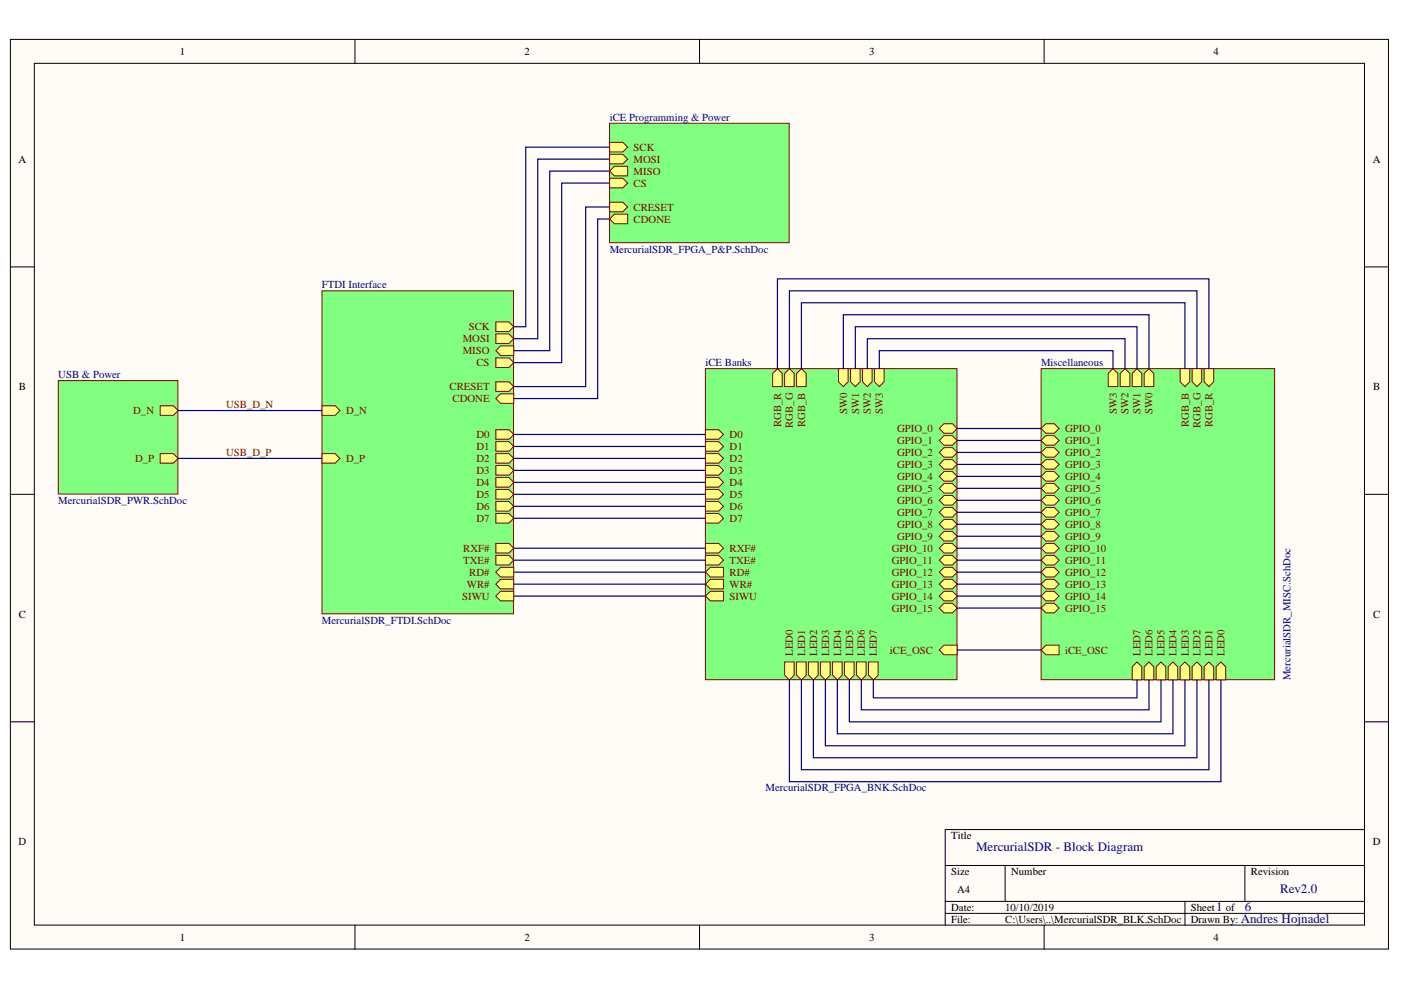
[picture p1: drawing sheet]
<svg xmlns="http://www.w3.org/2000/svg" width="297mm" height="210mm" viewBox="0 0 297 210" stroke-linecap="round" stroke-linejoin="round" font-family="sans-serif">
<g fill="#fffcf8" stroke="#000" stroke-width=".21">
<path d="M2.2 8.4h292.2v192.8h-292.2z"/>
<path d="M7.3 13.4h282v182.7h-282z"/>
</g>
<g fill="none" stroke="#000" stroke-width=".21">
<path d="M75.3 8.4v5M148.3 8.4v5M221.4 8.4v5M2.2 56.6h5.1M289.3 56.6h5.1M2.2 104.8h5.1M289.3 104.8h5.1M2.2 153h5.1M289.3 153h5.1M289.3 175.9h-88.9v20.3M75.3 196.2v5.1M148.3 196.2v5.1"/>
<path d="M200.4 183.5h88.9M200.4 191.1h88.9M200.4 193.7h88.9M213.1 183.5v7.6M221.4 196.2v5.1M251.2 191.1v5.1M263.9 183.5v7.6"/>
</g>
<path d="M108.9 92.1h40.7M108.9 94.7h40.7" fill="none" stroke="#000080" stroke-width=".25"/>
<path d="M220.7 78.2h49.5v65.9h-49.5z" fill="#80ff80" stroke="#800000" stroke-width=".21"/>
<path d="M242.6 79.2l1-1 1 1v2.8h-2z" fill-rule="evenodd" fill="#ffff80"/>
<path d="M242.6 79.2l1-1 1 1v2.8h-2z" fill="none" stroke="#800000" stroke-width=".21"/>
<path d="M240.1 79.2l1-1 1 1v2.8h-2z" fill-rule="evenodd" fill="#ffff80"/>
<path d="M240.1 79.2l1-1 1 1v2.8h-2z" fill="none" stroke="#800000" stroke-width=".21"/>
<path d="M237.5 79.2l1-1 1 1v2.8h-2z" fill-rule="evenodd" fill="#ffff80"/>
<path d="M237.5 79.2l1-1 1 1v2.8h-2z" fill="none" stroke="#800000" stroke-width=".21"/>
<path d="M235 79.2l1-1 1 1v2.8h-2z" fill-rule="evenodd" fill="#ffff80"/>
<path d="M235 79.2l1-1 1 1v2.8h-2z" fill="none" stroke="#800000" stroke-width=".21"/>
<path d="M255.3 78.2h2v2.8l-1 1-1-1z" fill-rule="evenodd" fill="#ffff80"/>
<path d="M255.3 78.2h2v2.8l-1 1-1-1z" fill="none" stroke="#800000" stroke-width=".21"/>
<path d="M252.8 78.2h2v2.8l-1 1-1-1z" fill-rule="evenodd" fill="#ffff80"/>
<path d="M252.8 78.2h2v2.8l-1 1-1-1z" fill="none" stroke="#800000" stroke-width=".21"/>
<path d="M250.2 78.2h2v2.8l-1 1-1-1z" fill-rule="evenodd" fill="#ffff80"/>
<path d="M250.2 78.2h2v2.8l-1 1-1-1z" fill="none" stroke="#800000" stroke-width=".21"/>
<path d="M257.8 141.4l1.1-1.1 1 1.1v2.8h-2.1z" fill-rule="evenodd" fill="#ffff80"/>
<path d="M257.8 141.4l1.1-1.1 1 1.1v2.8h-2.1z" fill="none" stroke="#800000" stroke-width=".21"/>
<path d="M255.3 141.4l1-1.1 1 1.1v2.8h-2z" fill-rule="evenodd" fill="#ffff80"/>
<path d="M255.3 141.4l1-1.1 1 1.1v2.8h-2z" fill="none" stroke="#800000" stroke-width=".21"/>
<path d="M252.8 141.4l1-1.1 1 1.1v2.8h-2z" fill-rule="evenodd" fill="#ffff80"/>
<path d="M252.8 141.4l1-1.1 1 1.1v2.8h-2z" fill="none" stroke="#800000" stroke-width=".21"/>
<path d="M250.2 141.4l1-1.1 1 1.1v2.8h-2z" fill-rule="evenodd" fill="#ffff80"/>
<path d="M250.2 141.4l1-1.1 1 1.1v2.8h-2z" fill="none" stroke="#800000" stroke-width=".21"/>
<path d="M247.7 141.4l1-1.1 1 1.1v2.8h-2z" fill-rule="evenodd" fill="#ffff80"/>
<path d="M247.7 141.4l1-1.1 1 1.1v2.8h-2z" fill="none" stroke="#800000" stroke-width=".21"/>
<path d="M245.1 141.4l1-1.1 1.1 1.1v2.8h-2.1z" fill-rule="evenodd" fill="#ffff80"/>
<path d="M245.1 141.4l1-1.1 1.1 1.1v2.8h-2.1z" fill="none" stroke="#800000" stroke-width=".21"/>
<path d="M242.6 141.4l1-1.1 1 1.1v2.8h-2z" fill-rule="evenodd" fill="#ffff80"/>
<path d="M242.6 141.4l1-1.1 1 1.1v2.8h-2z" fill="none" stroke="#800000" stroke-width=".21"/>
<path d="M240.1 141.4l1-1.1 1 1.1v2.8h-2z" fill-rule="evenodd" fill="#ffff80"/>
<path d="M240.1 141.4l1-1.1 1 1.1v2.8h-2z" fill="none" stroke="#800000" stroke-width=".21"/>
<path d="M220.7 90.9l1.1-1.1h1.7l1 1.1-1 1h-1.7z" fill-rule="evenodd" fill="#ffff80"/>
<path d="M220.7 90.9l1.1-1.1h1.7l1 1.1-1 1h-1.7z" fill="none" stroke="#800000" stroke-width=".21"/>
<path d="M220.7 93.4l1.1-1h1.7l1 1-1 1h-1.7z" fill-rule="evenodd" fill="#ffff80"/>
<path d="M220.7 93.4l1.1-1h1.7l1 1-1 1h-1.7z" fill="none" stroke="#800000" stroke-width=".21"/>
<path d="M220.7 95.9l1.1-1h1.7l1 1-1 1h-1.7z" fill-rule="evenodd" fill="#ffff80"/>
<path d="M220.7 95.9l1.1-1h1.7l1 1-1 1h-1.7z" fill="none" stroke="#800000" stroke-width=".21"/>
<path d="M220.7 98.5l1.1-1h1.7l1 1-1 1h-1.7z" fill-rule="evenodd" fill="#ffff80"/>
<path d="M220.7 98.5l1.1-1h1.7l1 1-1 1h-1.7z" fill="none" stroke="#800000" stroke-width=".21"/>
<path d="M220.7 101l1.1-1h1.7l1 1-1 1h-1.7z" fill-rule="evenodd" fill="#ffff80"/>
<path d="M220.7 101l1.1-1h1.7l1 1-1 1h-1.7z" fill="none" stroke="#800000" stroke-width=".21"/>
<path d="M220.7 103.5l1.1-1h1.7l1 1-1 1.1h-1.7z" fill-rule="evenodd" fill="#ffff80"/>
<path d="M220.7 103.5l1.1-1h1.7l1 1-1 1.1h-1.7z" fill="none" stroke="#800000" stroke-width=".21"/>
<path d="M220.7 106.1l1.1-1h1.7l1 1-1 1h-1.7z" fill-rule="evenodd" fill="#ffff80"/>
<path d="M220.7 106.1l1.1-1h1.7l1 1-1 1h-1.7z" fill="none" stroke="#800000" stroke-width=".21"/>
<path d="M220.7 108.6l1.1-1h1.7l1 1-1 1h-1.7z" fill-rule="evenodd" fill="#ffff80"/>
<path d="M220.7 108.6l1.1-1h1.7l1 1-1 1h-1.7z" fill="none" stroke="#800000" stroke-width=".21"/>
<path d="M220.7 111.2l1.1-1.1h1.7l1 1.1-1 1h-1.7z" fill-rule="evenodd" fill="#ffff80"/>
<path d="M220.7 111.2l1.1-1.1h1.7l1 1.1-1 1h-1.7z" fill="none" stroke="#800000" stroke-width=".21"/>
<path d="M220.7 113.7l1.1-1h1.7l1 1-1 1h-1.7z" fill-rule="evenodd" fill="#ffff80"/>
<path d="M220.7 113.7l1.1-1h1.7l1 1-1 1h-1.7z" fill="none" stroke="#800000" stroke-width=".21"/>
<path d="M220.7 116.2l1.1-1h1.7l1 1-1 1.1h-1.7z" fill-rule="evenodd" fill="#ffff80"/>
<path d="M220.7 116.2l1.1-1h1.7l1 1-1 1.1h-1.7z" fill="none" stroke="#800000" stroke-width=".21"/>
<path d="M220.7 118.8l1.1-1h1.7l1 1-1 1h-1.7z" fill-rule="evenodd" fill="#ffff80"/>
<path d="M220.7 118.8l1.1-1h1.7l1 1-1 1h-1.7z" fill="none" stroke="#800000" stroke-width=".21"/>
<path d="M220.7 121.3l1.1-1h1.7l1 1-1 1h-1.7z" fill-rule="evenodd" fill="#ffff80"/>
<path d="M220.7 121.3l1.1-1h1.7l1 1-1 1h-1.7z" fill="none" stroke="#800000" stroke-width=".21"/>
<path d="M220.7 123.9l1.1-1.1h1.7l1 1.1-1 1h-1.7z" fill-rule="evenodd" fill="#ffff80"/>
<path d="M220.7 123.9l1.1-1.1h1.7l1 1.1-1 1h-1.7z" fill="none" stroke="#800000" stroke-width=".21"/>
<path d="M220.7 126.4l1.1-1h1.7l1 1-1 1h-1.7z" fill-rule="evenodd" fill="#ffff80"/>
<path d="M220.7 126.4l1.1-1h1.7l1 1-1 1h-1.7z" fill="none" stroke="#800000" stroke-width=".21"/>
<path d="M220.7 128.9l1.1-1h1.7l1 1-1 1h-1.7z" fill-rule="evenodd" fill="#ffff80"/>
<path d="M220.7 128.9l1.1-1h1.7l1 1-1 1h-1.7z" fill="none" stroke="#800000" stroke-width=".21"/>
<path d="M220.7 137.8l1.1-1h2.7v2h-2.7z" fill-rule="evenodd" fill="#ffff80"/>
<path d="M220.7 137.8l1.1-1h2.7v2h-2.7z" fill="none" stroke="#800000" stroke-width=".21"/>
<path d="M149.6 78.2h53.3v65.9h-53.3z" fill="#80ff80" stroke="#800000" stroke-width=".21"/>
<path d="M166.4 140.3h2v2.8l-1 1.1-1-1.1z" fill-rule="evenodd" fill="#ffff80"/>
<path d="M166.4 140.3h2v2.8l-1 1.1-1-1.1z" fill="none" stroke="#800000" stroke-width=".21"/>
<path d="M168.9 140.3h2v2.8l-1 1.1-1-1.1z" fill-rule="evenodd" fill="#ffff80"/>
<path d="M168.9 140.3h2v2.8l-1 1.1-1-1.1z" fill="none" stroke="#800000" stroke-width=".21"/>
<path d="M171.4 140.3h2.1v2.8l-1 1.1-1.1-1.1z" fill-rule="evenodd" fill="#ffff80"/>
<path d="M171.4 140.3h2.1v2.8l-1 1.1-1.1-1.1z" fill="none" stroke="#800000" stroke-width=".21"/>
<path d="M174 140.3h2v2.8l-1 1.1-1-1.1z" fill-rule="evenodd" fill="#ffff80"/>
<path d="M174 140.3h2v2.8l-1 1.1-1-1.1z" fill="none" stroke="#800000" stroke-width=".21"/>
<path d="M176.5 140.3h2.1v2.8l-1.1 1.1-1-1.1z" fill-rule="evenodd" fill="#ffff80"/>
<path d="M176.5 140.3h2.1v2.8l-1.1 1.1-1-1.1z" fill="none" stroke="#800000" stroke-width=".21"/>
<path d="M179.1 140.3h2v2.8l-1 1.1-1-1.1z" fill-rule="evenodd" fill="#ffff80"/>
<path d="M179.1 140.3h2v2.8l-1 1.1-1-1.1z" fill="none" stroke="#800000" stroke-width=".21"/>
<path d="M181.6 140.3h2v2.8l-1 1.1-1-1.1z" fill-rule="evenodd" fill="#ffff80"/>
<path d="M181.6 140.3h2v2.8l-1 1.1-1-1.1z" fill="none" stroke="#800000" stroke-width=".21"/>
<path d="M184.1 140.3h2.1v2.8l-1 1.1-1.1-1.1z" fill-rule="evenodd" fill="#ffff80"/>
<path d="M184.1 140.3h2.1v2.8l-1 1.1-1.1-1.1z" fill="none" stroke="#800000" stroke-width=".21"/>
<path d="M177.8 78.2h2v2.8l-1 1-1-1z" fill-rule="evenodd" fill="#ffff80"/>
<path d="M177.8 78.2h2v2.8l-1 1-1-1z" fill="none" stroke="#800000" stroke-width=".21"/>
<path d="M180.3 78.2h2.1v2.8l-1.1 1-1-1z" fill-rule="evenodd" fill="#ffff80"/>
<path d="M180.3 78.2h2.1v2.8l-1.1 1-1-1z" fill="none" stroke="#800000" stroke-width=".21"/>
<path d="M182.9 78.2h2v2.8l-1 1-1-1z" fill-rule="evenodd" fill="#ffff80"/>
<path d="M182.9 78.2h2v2.8l-1 1-1-1z" fill="none" stroke="#800000" stroke-width=".21"/>
<path d="M185.4 78.2h2v2.8l-1 1-1-1z" fill-rule="evenodd" fill="#ffff80"/>
<path d="M185.4 78.2h2v2.8l-1 1-1-1z" fill="none" stroke="#800000" stroke-width=".21"/>
<path d="M199.1 90.9l1.1-1.1h1.7l1 1.1-1 1h-1.7z" fill-rule="evenodd" fill="#ffff80"/>
<path d="M199.1 90.9l1.1-1.1h1.7l1 1.1-1 1h-1.7z" fill="none" stroke="#800000" stroke-width=".21"/>
<path d="M199.1 93.4l1.1-1h1.7l1 1-1 1h-1.7z" fill-rule="evenodd" fill="#ffff80"/>
<path d="M199.1 93.4l1.1-1h1.7l1 1-1 1h-1.7z" fill="none" stroke="#800000" stroke-width=".21"/>
<path d="M199.1 95.9l1.1-1h1.7l1 1-1 1h-1.7z" fill-rule="evenodd" fill="#ffff80"/>
<path d="M199.1 95.9l1.1-1h1.7l1 1-1 1h-1.7z" fill="none" stroke="#800000" stroke-width=".21"/>
<path d="M199.1 98.5l1.1-1h1.7l1 1-1 1h-1.7z" fill-rule="evenodd" fill="#ffff80"/>
<path d="M199.1 98.5l1.1-1h1.7l1 1-1 1h-1.7z" fill="none" stroke="#800000" stroke-width=".21"/>
<path d="M199.1 101l1.1-1h1.7l1 1-1 1h-1.7z" fill-rule="evenodd" fill="#ffff80"/>
<path d="M199.1 101l1.1-1h1.7l1 1-1 1h-1.7z" fill="none" stroke="#800000" stroke-width=".21"/>
<path d="M199.1 103.5l1.1-1h1.7l1 1-1 1.1h-1.7z" fill-rule="evenodd" fill="#ffff80"/>
<path d="M199.1 103.5l1.1-1h1.7l1 1-1 1.1h-1.7z" fill="none" stroke="#800000" stroke-width=".21"/>
<path d="M199.1 106.1l1.1-1h1.7l1 1-1 1h-1.7z" fill-rule="evenodd" fill="#ffff80"/>
<path d="M199.1 106.1l1.1-1h1.7l1 1-1 1h-1.7z" fill="none" stroke="#800000" stroke-width=".21"/>
<path d="M199.1 108.6l1.1-1h1.7l1 1-1 1h-1.7z" fill-rule="evenodd" fill="#ffff80"/>
<path d="M199.1 108.6l1.1-1h1.7l1 1-1 1h-1.7z" fill="none" stroke="#800000" stroke-width=".21"/>
<path d="M199.1 111.2l1.1-1.1h1.7l1 1.1-1 1h-1.7z" fill-rule="evenodd" fill="#ffff80"/>
<path d="M199.1 111.2l1.1-1.1h1.7l1 1.1-1 1h-1.7z" fill="none" stroke="#800000" stroke-width=".21"/>
<path d="M199.1 113.7l1.1-1h1.7l1 1-1 1h-1.7z" fill-rule="evenodd" fill="#ffff80"/>
<path d="M199.1 113.7l1.1-1h1.7l1 1-1 1h-1.7z" fill="none" stroke="#800000" stroke-width=".21"/>
<path d="M199.1 116.2l1.1-1h1.7l1 1-1 1.1h-1.7z" fill-rule="evenodd" fill="#ffff80"/>
<path d="M199.1 116.2l1.1-1h1.7l1 1-1 1.1h-1.7z" fill="none" stroke="#800000" stroke-width=".21"/>
<path d="M199.1 118.8l1.1-1h1.7l1 1-1 1h-1.7z" fill-rule="evenodd" fill="#ffff80"/>
<path d="M199.1 118.8l1.1-1h1.7l1 1-1 1h-1.7z" fill="none" stroke="#800000" stroke-width=".21"/>
<path d="M199.1 121.3l1.1-1h1.7l1 1-1 1h-1.7z" fill-rule="evenodd" fill="#ffff80"/>
<path d="M199.1 121.3l1.1-1h1.7l1 1-1 1h-1.7z" fill="none" stroke="#800000" stroke-width=".21"/>
<path d="M199.1 123.9l1.1-1.1h1.7l1 1.1-1 1h-1.7z" fill-rule="evenodd" fill="#ffff80"/>
<path d="M199.1 123.9l1.1-1.1h1.7l1 1.1-1 1h-1.7z" fill="none" stroke="#800000" stroke-width=".21"/>
<path d="M199.1 126.4l1.1-1h1.7l1 1-1 1h-1.7z" fill-rule="evenodd" fill="#ffff80"/>
<path d="M199.1 126.4l1.1-1h1.7l1 1-1 1h-1.7z" fill="none" stroke="#800000" stroke-width=".21"/>
<path d="M199.1 128.9l1.1-1h1.7l1 1-1 1h-1.7z" fill-rule="evenodd" fill="#ffff80"/>
<path d="M199.1 128.9l1.1-1h1.7l1 1-1 1h-1.7z" fill="none" stroke="#800000" stroke-width=".21"/>
<path d="M163.8 79.2l1-1 1 1v2.8h-2z" fill-rule="evenodd" fill="#ffff80"/>
<path d="M163.8 79.2l1-1 1 1v2.8h-2z" fill="none" stroke="#800000" stroke-width=".21"/>
<path d="M166.4 79.2l1-1 1 1v2.8h-2z" fill-rule="evenodd" fill="#ffff80"/>
<path d="M166.4 79.2l1-1 1 1v2.8h-2z" fill="none" stroke="#800000" stroke-width=".21"/>
<path d="M168.9 79.2l1-1 1 1v2.8h-2z" fill-rule="evenodd" fill="#ffff80"/>
<path d="M168.9 79.2l1-1 1 1v2.8h-2z" fill="none" stroke="#800000" stroke-width=".21"/>
<path d="M149.6 98.7h2.8l1 1-1 1.1h-2.8z" fill-rule="evenodd" fill="#ffff80"/>
<path d="M149.6 98.7h2.8l1 1-1 1.1h-2.8z" fill="none" stroke="#800000" stroke-width=".21"/>
<path d="M149.6 115.2h2.8l1 1-1 1.1h-2.8z" fill-rule="evenodd" fill="#ffff80"/>
<path d="M149.6 115.2h2.8l1 1-1 1.1h-2.8z" fill="none" stroke="#800000" stroke-width=".21"/>
<path d="M149.6 91.1h2.8l1 1-1 1h-2.8z" fill-rule="evenodd" fill="#ffff80"/>
<path d="M149.6 91.1h2.8l1 1-1 1h-2.8z" fill="none" stroke="#800000" stroke-width=".21"/>
<path d="M149.6 117.8h2.8l1 1-1 1h-2.8z" fill-rule="evenodd" fill="#ffff80"/>
<path d="M149.6 117.8h2.8l1 1-1 1h-2.8z" fill="none" stroke="#800000" stroke-width=".21"/>
<path d="M149.6 108.9h2.8l1 1-1 1h-2.8z" fill-rule="evenodd" fill="#ffff80"/>
<path d="M149.6 108.9h2.8l1 1-1 1h-2.8z" fill="none" stroke="#800000" stroke-width=".21"/>
<path d="M149.6 126.4l1-1h2.8v2h-2.8z" fill-rule="evenodd" fill="#ffff80"/>
<path d="M149.6 126.4l1-1h2.8v2h-2.8z" fill="none" stroke="#800000" stroke-width=".21"/>
<path d="M149.6 96.2h2.8l1 1-1 1h-2.8z" fill-rule="evenodd" fill="#ffff80"/>
<path d="M149.6 96.2h2.8l1 1-1 1h-2.8z" fill="none" stroke="#800000" stroke-width=".21"/>
<path d="M149.6 106.3h2.8l1 1.1-1 1h-2.8z" fill-rule="evenodd" fill="#ffff80"/>
<path d="M149.6 106.3h2.8l1 1.1-1 1h-2.8z" fill="none" stroke="#800000" stroke-width=".21"/>
<path d="M149.6 93.6h2.8l1 1.1-1 1h-2.8z" fill-rule="evenodd" fill="#ffff80"/>
<path d="M149.6 93.6h2.8l1 1.1-1 1h-2.8z" fill="none" stroke="#800000" stroke-width=".21"/>
<path d="M149.6 101.3h2.8l1 1-1 1h-2.8z" fill-rule="evenodd" fill="#ffff80"/>
<path d="M149.6 101.3h2.8l1 1-1 1h-2.8z" fill="none" stroke="#800000" stroke-width=".21"/>
<path d="M149.6 123.9l1-1.1h2.8v2.1h-2.8z" fill-rule="evenodd" fill="#ffff80"/>
<path d="M149.6 123.9l1-1.1h2.8v2.1h-2.8z" fill="none" stroke="#800000" stroke-width=".21"/>
<path d="M149.6 121.3l1-1h2.8v2h-2.8z" fill-rule="evenodd" fill="#ffff80"/>
<path d="M149.6 121.3l1-1h2.8v2h-2.8z" fill="none" stroke="#800000" stroke-width=".21"/>
<path d="M149.6 103.8h2.8l1 1-1 1h-2.8z" fill-rule="evenodd" fill="#ffff80"/>
<path d="M149.6 103.8h2.8l1 1-1 1h-2.8z" fill="none" stroke="#800000" stroke-width=".21"/>
<path d="M199.1 137.8l1.1-1h2.7v2h-2.7z" fill-rule="evenodd" fill="#ffff80"/>
<path d="M199.1 137.8l1.1-1h2.7v2h-2.7z" fill="none" stroke="#800000" stroke-width=".21"/>
<g fill="none" stroke="#000080" stroke-width=".25">
<path d="M129.3 31.2h-17.8v38.1h-2.6M129.3 33.7h-15.3v38.1h-5.1M129.3 36.3h-12.7v38.1h-7.7M129.3 38.8h-10.2v38.1h-10.2M129.3 43.9h-5.1v38.1h-15.3M129.3 46.4h-2.6v38.1h-17.8M164.8 78.2v-19.1h91.5v19.1M167.4 78.2v-16.5h86.4v16.5M169.9 78.2v-14h81.3v14M178.8 78.2v-11.5h64.8v11.5M181.3 78.2v-8.9h59.8v8.9M183.9 78.2v-6.4h54.6v6.4"/>
<path d="M186.4 78.2v-3.8h49.6v3.8M108.9 97.2h40.7M108.9 99.7h40.7M202.9 90.9h17.8M202.9 93.4h17.8M202.9 95.9h17.8M202.9 98.5h17.8M108.9 116.2h40.7M108.9 118.8h40.7M108.9 102.3h40.7M108.9 104.8h40.7M108.9 107.4h40.7"/>
<path d="M108.9 109.9h40.7M202.9 101h17.8M202.9 103.5h17.8M202.9 106.1h17.8M202.9 108.6h17.8M202.9 111.2h17.8M202.9 113.7h17.8M202.9 116.2h17.8M202.9 118.8h17.8M108.9 121.3h40.7M108.9 123.9h40.7M108.9 126.4h40.7"/>
<path d="M202.9 121.3h17.8M202.9 123.9h17.8M202.9 126.4h17.8M202.9 128.9h17.8M167.4 144.2v21.5h91.5v-21.5M169.9 144.2v19h86.4v-19M172.5 144.2v16.5h81.3v-16.5M175 144.2v13.9h76.2v-13.9M177.5 144.2v11.4h71.2v-11.4M180.1 144.2v8.8h66v-8.8M182.6 144.2v6.3h61v-6.3M185.2 144.2v3.8h55.9v-3.8"/>
</g>
<path d="M129.2 26.1h38.1v25.4h-38.1z" fill="#80ff80" stroke="#800000" stroke-width=".21"/>
<path d="M129.3 42.9h2.8l1 1-1 1h-2.8z" fill-rule="evenodd" fill="#ffff80"/>
<path d="M129.3 42.9h2.8l1 1-1 1h-2.8z" fill="none" stroke="#800000" stroke-width=".21"/>
<path d="M129.3 46.4l1-1h2.8v2h-2.8z" fill-rule="evenodd" fill="#ffff80"/>
<path d="M129.3 46.4l1-1h2.8v2h-2.8z" fill="none" stroke="#800000" stroke-width=".21"/>
<path d="M129.3 37.8h2.8l1 1-1 1h-2.8z" fill-rule="evenodd" fill="#ffff80"/>
<path d="M129.3 37.8h2.8l1 1-1 1h-2.8z" fill="none" stroke="#800000" stroke-width=".21"/>
<path d="M129.3 30.2h2.8l1 1-1 1h-2.8z" fill-rule="evenodd" fill="#ffff80"/>
<path d="M129.3 30.2h2.8l1 1-1 1h-2.8z" fill="none" stroke="#800000" stroke-width=".21"/>
<path d="M129.3 32.7h2.8l1 1-1 1.1h-2.8z" fill-rule="evenodd" fill="#ffff80"/>
<path d="M129.3 32.7h2.8l1 1-1 1.1h-2.8z" fill="none" stroke="#800000" stroke-width=".21"/>
<path d="M129.3 36.3l1-1h2.8v2h-2.8z" fill-rule="evenodd" fill="#ffff80"/>
<path d="M129.3 36.3l1-1h2.8v2h-2.8z" fill="none" stroke="#800000" stroke-width=".21"/>
<path d="M68.3 61.7h40.6v68.4h-40.6z" fill="#80ff80" stroke="#800000" stroke-width=".21"/>
<path d="M105.1 68.3h2.8l1 1-1 1h-2.8z" fill-rule="evenodd" fill="#ffff80"/>
<path d="M105.1 68.3h2.8l1 1-1 1h-2.8z" fill="none" stroke="#800000" stroke-width=".21"/>
<path d="M105.1 70.8h2.8l1 1-1 1h-2.8z" fill-rule="evenodd" fill="#ffff80"/>
<path d="M105.1 70.8h2.8l1 1-1 1h-2.8z" fill="none" stroke="#800000" stroke-width=".21"/>
<path d="M105.1 74.4l1-1.1h2.8v2.1h-2.8z" fill-rule="evenodd" fill="#ffff80"/>
<path d="M105.1 74.4l1-1.1h2.8v2.1h-2.8z" fill="none" stroke="#800000" stroke-width=".21"/>
<path d="M105.1 75.9h2.8l1 1-1 1h-2.8z" fill-rule="evenodd" fill="#ffff80"/>
<path d="M105.1 75.9h2.8l1 1-1 1h-2.8z" fill="none" stroke="#800000" stroke-width=".21"/>
<path d="M105.1 84.5l1-1h2.8v2h-2.8z" fill-rule="evenodd" fill="#ffff80"/>
<path d="M105.1 84.5l1-1h2.8v2h-2.8z" fill="none" stroke="#800000" stroke-width=".21"/>
<path d="M105.1 81h2.8l1 1-1 1h-2.8z" fill-rule="evenodd" fill="#ffff80"/>
<path d="M105.1 81h2.8l1 1-1 1h-2.8z" fill="none" stroke="#800000" stroke-width=".21"/>
<path d="M105.1 91.1h2.8l1 1-1 1h-2.8z" fill-rule="evenodd" fill="#ffff80"/>
<path d="M105.1 91.1h2.8l1 1-1 1h-2.8z" fill="none" stroke="#800000" stroke-width=".21"/>
<path d="M105.1 93.6h2.8l1 1.1-1 1h-2.8z" fill-rule="evenodd" fill="#ffff80"/>
<path d="M105.1 93.6h2.8l1 1.1-1 1h-2.8z" fill="none" stroke="#800000" stroke-width=".21"/>
<path d="M105.1 96.2h2.8l1 1-1 1h-2.8z" fill-rule="evenodd" fill="#ffff80"/>
<path d="M105.1 96.2h2.8l1 1-1 1h-2.8z" fill="none" stroke="#800000" stroke-width=".21"/>
<path d="M105.1 98.7h2.8l1 1-1 1.1h-2.8z" fill-rule="evenodd" fill="#ffff80"/>
<path d="M105.1 98.7h2.8l1 1-1 1.1h-2.8z" fill="none" stroke="#800000" stroke-width=".21"/>
<path d="M105.1 101.3h2.8l1 1-1 1h-2.8z" fill-rule="evenodd" fill="#ffff80"/>
<path d="M105.1 101.3h2.8l1 1-1 1h-2.8z" fill="none" stroke="#800000" stroke-width=".21"/>
<path d="M105.1 103.8h2.8l1 1-1 1h-2.8z" fill-rule="evenodd" fill="#ffff80"/>
<path d="M105.1 103.8h2.8l1 1-1 1h-2.8z" fill="none" stroke="#800000" stroke-width=".21"/>
<path d="M105.1 106.3h2.8l1 1.1-1 1h-2.8z" fill-rule="evenodd" fill="#ffff80"/>
<path d="M105.1 106.3h2.8l1 1.1-1 1h-2.8z" fill="none" stroke="#800000" stroke-width=".21"/>
<path d="M105.1 108.9h2.8l1 1-1 1h-2.8z" fill-rule="evenodd" fill="#ffff80"/>
<path d="M105.1 108.9h2.8l1 1-1 1h-2.8z" fill="none" stroke="#800000" stroke-width=".21"/>
<path d="M105.1 115.2h2.8l1 1-1 1.1h-2.8z" fill-rule="evenodd" fill="#ffff80"/>
<path d="M105.1 115.2h2.8l1 1-1 1.1h-2.8z" fill="none" stroke="#800000" stroke-width=".21"/>
<path d="M105.1 117.8h2.8l1 1-1 1h-2.8z" fill-rule="evenodd" fill="#ffff80"/>
<path d="M105.1 117.8h2.8l1 1-1 1h-2.8z" fill="none" stroke="#800000" stroke-width=".21"/>
<path d="M105.1 121.3l1-1h2.8v2h-2.8z" fill-rule="evenodd" fill="#ffff80"/>
<path d="M105.1 121.3l1-1h2.8v2h-2.8z" fill="none" stroke="#800000" stroke-width=".21"/>
<path d="M105.1 123.9l1-1.1h2.8v2.1h-2.8z" fill-rule="evenodd" fill="#ffff80"/>
<path d="M105.1 123.9l1-1.1h2.8v2.1h-2.8z" fill="none" stroke="#800000" stroke-width=".21"/>
<path d="M105.1 126.4l1-1h2.8v2h-2.8z" fill-rule="evenodd" fill="#ffff80"/>
<path d="M105.1 126.4l1-1h2.8v2h-2.8z" fill="none" stroke="#800000" stroke-width=".21"/>
<path d="M68.3 86h2.8l1 1-1 1.1h-2.8z" fill-rule="evenodd" fill="#ffff80"/>
<path d="M68.3 86h2.8l1 1-1 1.1h-2.8z" fill="none" stroke="#800000" stroke-width=".21"/>
<path d="M68.3 96.2h2.8l1 1-1 1h-2.8z" fill-rule="evenodd" fill="#ffff80"/>
<path d="M68.3 96.2h2.8l1 1-1 1h-2.8z" fill="none" stroke="#800000" stroke-width=".21"/>
<path d="M12.4 80.7h25.3v24.1h-25.3z" fill="#80ff80" stroke="#800000" stroke-width=".21"/>
<path d="M34 86h2.8l1 1-1 1.1h-2.8z" fill-rule="evenodd" fill="#ffff80"/>
<path d="M34 86h2.8l1 1-1 1.1h-2.8z" fill="none" stroke="#800000" stroke-width=".21"/>
<path d="M34 96.2h2.8l1 1-1 1h-2.8z" fill-rule="evenodd" fill="#ffff80"/>
<path d="M34 96.2h2.8l1 1-1 1h-2.8z" fill="none" stroke="#800000" stroke-width=".21"/>
<path d="M37.8 87h30.5M37.8 97.2h30.5M202.9 137.8h17.8" fill="none" stroke="#000080" stroke-width=".25"/>
<g font-size="2.7" fill="#009">
<text x="206.9" y="180.4">MercurialSDR - Block Diagram</text>
<text x="271.4" y="189.2">Rev2.0</text>
<text x="257.8" y="193.1">1</text>
<text x="263.1" y="195.6">Andres Hojnadel</text>
<text x="263.9" y="193.1">6</text>
</g>
<g font-size="2.3">
<text x="38.1" y="11.7">1</text>
<text x="111.2" y="11.7">2</text>
<text x="184.3" y="11.7">3</text>
<text x="257.3" y="11.7">4</text>
<text x="3.9" y="34.5">A</text>
<text x="291.1" y="34.5">A</text>
<text x="4" y="82.8">B</text>
<text x="291.1" y="82.8">B</text>
<text x="4" y="131">C</text>
<text x="291.1" y="131">C</text>
<text x="3.9" y="179.2">D</text>
<text x="201.7" y="177.9">Title</text>
<text x="291.1" y="179.2">D</text>
<text x="201.7" y="185.6">Size</text>
<text x="214.4" y="185.6">Number</text>
<text x="265.2" y="185.6">Revision</text>
<text x="202.9" y="189.4">A4</text>
<text x="201.7" y="193.2">Date:</text>
<text x="201.7" y="195.7">File:</text>
<text x="213.1" y="193.2">10/10/2019</text>
<text x="213.1" y="195.7">C:\Users\..\MercurialSDR_BLK.SchDoc</text>
<text x="252.5" y="193.2">Sheet</text>
<text x="252.5" y="195.7">Drawn By:</text>
<text x="259.9" y="193.2">of</text>
<text x="38.1" y="199.5">1</text>
<text x="111.2" y="199.5">2</text>
<text x="184.3" y="199.5">3</text>
<text x="257.3" y="199.5">4</text>
</g>
<g font-size="2.3" fill="#000080">
<text x="129.3" y="25.6">iCE Programming &amp; Power</text>
<text x="129.3" y="53.6">MercurialSDR_FPGA_P&amp;P.SchDoc</text>
<text x="68.2" y="61.2">FTDI Interface</text>
<text x="149.6" y="77.7">iCE Banks</text>
<text x="220.7" y="77.7">Miscellaneous</text>
<text x="12.3" y="80.2">USB &amp; Power</text>
<text x="12.3" y="106.9">MercurialSDR_PWR.SchDoc</text>
<text x="68.2" y="132.3">MercurialSDR_FTDI.SchDoc</text>
<text x="273.6" y="144.2" transform="rotate(-90 273.6 144.2)">MercurialSDR_MISC.SchDoc</text>
<text x="162.3" y="167.8">MercurialSDR_FPGA_BNK.SchDoc</text>
</g>
<g font-size="2.3" fill="#800000">
<text x="134.3" y="32">SCK</text>
<text x="134.3" y="34.5">MOSI</text>
<text x="134.3" y="39.6">CS</text>
<text x="134.3" y="37">MISO</text>
<text x="134.3" y="44.7">CRESET</text>
<text x="134.3" y="47.2">CDONE</text>
<text x="99.4" y="70">SCK</text>
<text x="98.1" y="72.6">MOSI</text>
<text x="98.1" y="75.1">MISO</text>
<text x="101" y="77.7">CS</text>
<text x="95.3" y="82.8">CRESET</text>
<text x="28.2" y="87.8">D_N</text>
<text x="48" y="86.6">USB_D_N</text>
<text x="73.4" y="87.8">D_N</text>
<text x="95.9" y="85.3">CDONE</text>
<text x="179.6" y="87.8" transform="rotate(-90 179.6 87.8)">SW0</text>
<text x="182.1" y="87.8" transform="rotate(-90 182.1 87.8)">SW1</text>
<text x="184.7" y="87.8" transform="rotate(-90 184.7 87.8)">SW2</text>
<text x="187.2" y="87.8" transform="rotate(-90 187.2 87.8)">SW3</text>
<text x="236.8" y="87.8" transform="rotate(-90 236.8 87.8)">SW3</text>
<text x="239.3" y="87.8" transform="rotate(-90 239.3 87.8)">SW2</text>
<text x="241.8" y="87.8" transform="rotate(-90 241.8 87.8)">SW1</text>
<text x="244.4" y="87.8" transform="rotate(-90 244.4 87.8)">SW0</text>
<text x="101" y="92.9">D0</text>
<text x="101" y="95.4">D1</text>
<text x="154.7" y="92.9">D0</text>
<text x="154.7" y="95.4">D1</text>
<text x="165.6" y="90.6" transform="rotate(-90 165.6 90.6)">RGB_R</text>
<text x="168.1" y="90.7" transform="rotate(-90 168.1 90.7)">RGB_G</text>
<text x="170.7" y="90.6" transform="rotate(-90 170.7 90.6)">RGB_B</text>
<text x="190.2" y="91.6">GPIO_0</text>
<text x="190.2" y="94.2">GPIO_1</text>
<text x="225.8" y="91.6">GPIO_0</text>
<text x="225.8" y="94.2">GPIO_1</text>
<text x="252" y="90.6" transform="rotate(-90 252 90.6)">RGB_B</text>
<text x="254.6" y="90.7" transform="rotate(-90 254.6 90.7)">RGB_G</text>
<text x="257.1" y="90.6" transform="rotate(-90 257.1 90.6)">RGB_R</text>
<text x="28.6" y="98">D_P</text>
<text x="48" y="96.7">USB_D_P</text>
<text x="73.4" y="98">D_P</text>
<text x="101" y="98">D2</text>
<text x="101" y="100.5">D3</text>
<text x="154.7" y="100.5">D3</text>
<text x="154.7" y="98">D2</text>
<text x="190.2" y="96.7">GPIO_2</text>
<text x="190.2" y="99.2">GPIO_3</text>
<text x="190.2" y="101.8">GPIO_4</text>
<text x="225.8" y="96.7">GPIO_2</text>
<text x="225.8" y="99.2">GPIO_3</text>
<text x="225.8" y="101.8">GPIO_4</text>
<text x="101" y="103.1">D4</text>
<text x="101" y="105.6">D5</text>
<text x="154.7" y="103.1">D4</text>
<text x="154.7" y="105.6">D5</text>
<text x="190.2" y="104.3">GPIO_5</text>
<text x="190.2" y="106.9">GPIO_6</text>
<text x="225.8" y="104.3">GPIO_5</text>
<text x="225.8" y="106.9">GPIO_6</text>
<text x="101" y="108.1">D6</text>
<text x="101" y="110.7">D7</text>
<text x="154.7" y="110.7">D7</text>
<text x="154.7" y="108.1">D6</text>
<text x="190.2" y="109.4">GPIO_7</text>
<text x="190.2" y="111.9">GPIO_8</text>
<text x="225.8" y="109.4">GPIO_7</text>
<text x="225.8" y="111.9">GPIO_8</text>
<text x="98.2" y="117">RXF#</text>
<text x="98.2" y="119.5">TXE#</text>
<text x="154.7" y="117">RXF#</text>
<text x="154.7" y="119.5">TXE#</text>
<text x="189.1" y="117">GPIO_10</text>
<text x="189.1" y="119.5">GPIO_11</text>
<text x="190.2" y="114.5">GPIO_9</text>
<text x="225.8" y="114.5">GPIO_9</text>
<text x="225.8" y="117">GPIO_10</text>
<text x="225.8" y="119.5">GPIO_11</text>
<text x="99" y="124.6">WR#</text>
<text x="99.5" y="122.1">RD#</text>
<text x="154.7" y="124.6">WR#</text>
<text x="154.7" y="122.1">RD#</text>
<text x="189.1" y="122.1">GPIO_12</text>
<text x="189.1" y="124.6">GPIO_13</text>
<text x="225.8" y="122.1">GPIO_12</text>
<text x="225.8" y="124.6">GPIO_13</text>
<text x="98" y="127.1">SIWU</text>
<text x="154.7" y="127.1">SIWU</text>
<text x="189.1" y="127.1">GPIO_14</text>
<text x="189.1" y="129.7">GPIO_15</text>
<text x="225.8" y="127.1">GPIO_14</text>
<text x="225.8" y="129.7">GPIO_15</text>
<text x="168.1" y="139.1" transform="rotate(-90 168.1 139.1)">LED0</text>
<text x="170.7" y="139.1" transform="rotate(-90 170.7 139.1)">LED1</text>
<text x="173.2" y="139.1" transform="rotate(-90 173.2 139.1)">LED2</text>
<text x="175.8" y="139.1" transform="rotate(-90 175.8 139.1)">LED3</text>
<text x="178.3" y="139.1" transform="rotate(-90 178.3 139.1)">LED4</text>
<text x="180.9" y="139.1" transform="rotate(-90 180.9 139.1)">LED5</text>
<text x="183.4" y="139.1" transform="rotate(-90 183.4 139.1)">LED6</text>
<text x="185.9" y="139.1" transform="rotate(-90 185.9 139.1)">LED7</text>
<text x="188.7" y="138.6">iCE_OSC</text>
<text x="225.8" y="138.6">iCE_OSC</text>
<text x="241.8" y="139.1" transform="rotate(-90 241.8 139.1)">LED7</text>
<text x="244.4" y="139.1" transform="rotate(-90 244.4 139.1)">LED6</text>
<text x="246.9" y="139.1" transform="rotate(-90 246.9 139.1)">LED5</text>
<text x="249.4" y="139.1" transform="rotate(-90 249.4 139.1)">LED4</text>
<text x="252" y="139.1" transform="rotate(-90 252 139.1)">LED3</text>
<text x="254.6" y="139.1" transform="rotate(-90 254.6 139.1)">LED2</text>
<text x="257.1" y="139.1" transform="rotate(-90 257.1 139.1)">LED1</text>
<text x="259.6" y="139.1" transform="rotate(-90 259.6 139.1)">LED0</text>
</g>
</svg>
